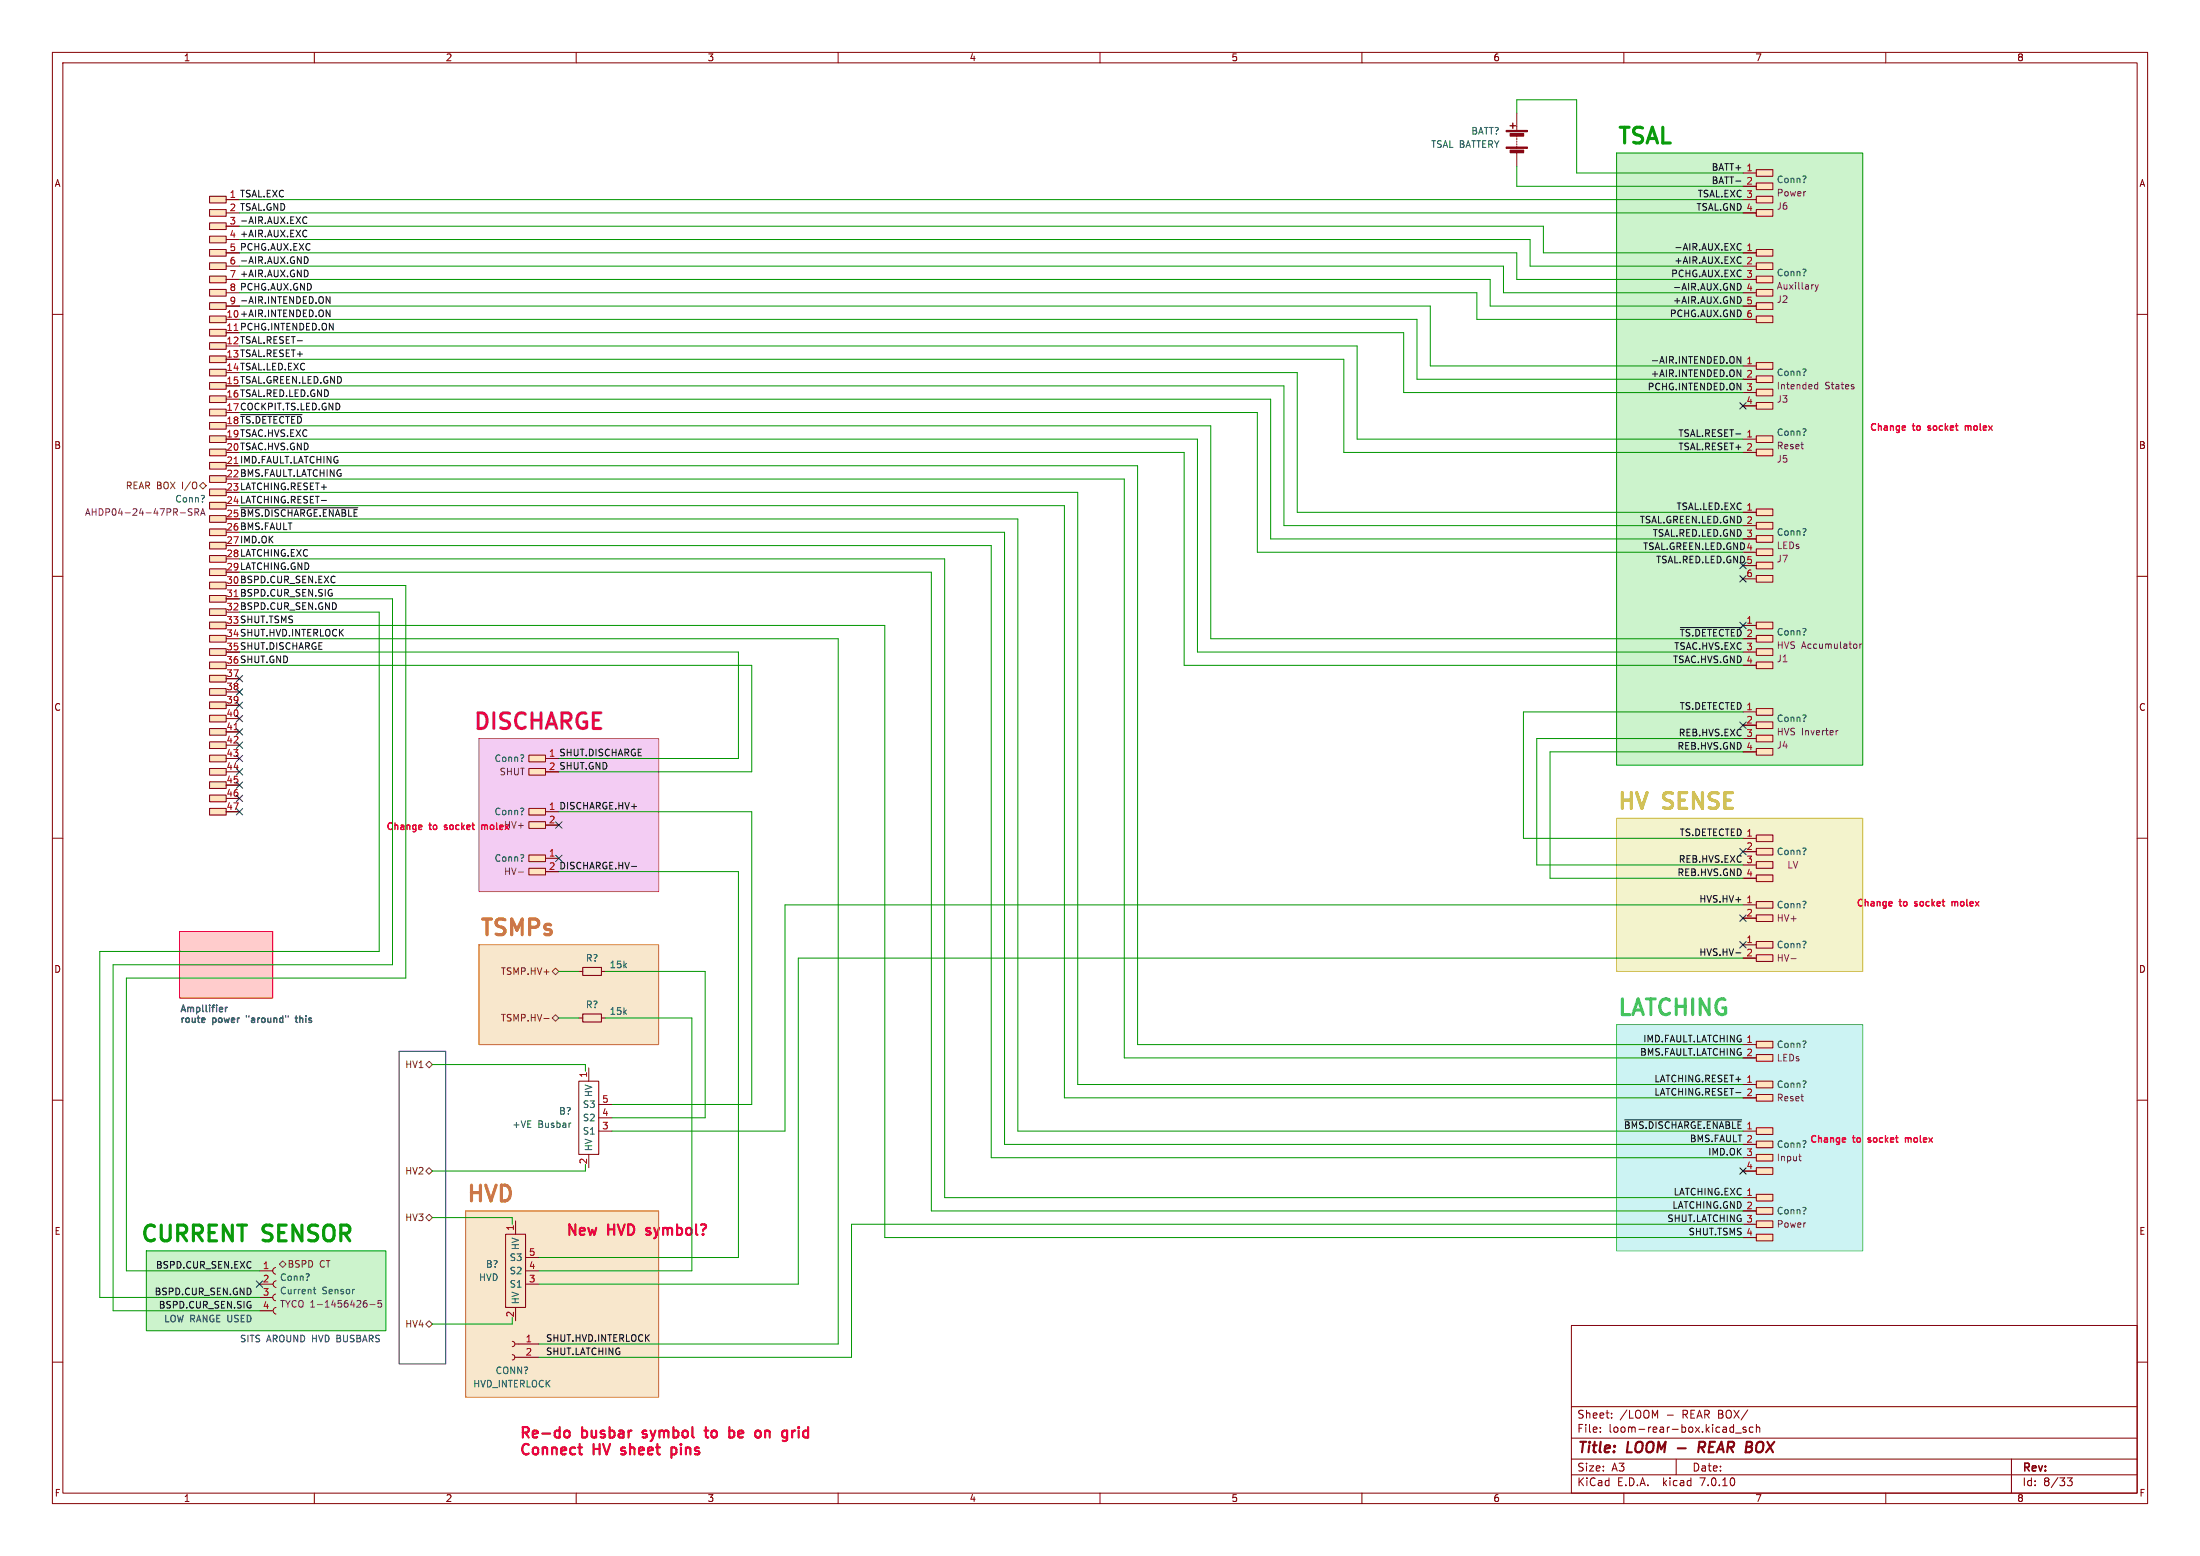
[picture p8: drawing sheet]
<svg xmlns="http://www.w3.org/2000/svg" width="420mm" height="297mm" viewBox="0 0 420 297" stroke-linecap="round" stroke-linejoin="round" font-family="sans-serif">
<g fill="none" stroke="#840000" stroke-width=".19">
<path d="M10 10h400v277h-400zM12 12h396v273h-396zM60 10v2M110 10v2M160 10v2M210 10v2M260 10v2M310 10v2M360 10v2M40 37.5h3.2v1.2h-3.2zM43.2 38.1h2.5M289.6 21.6v3.3"/>
<path d="M289.6 25.9v.3M289.6 26.4v.3M289.6 26.9v.3M289.6 27.4v.3M289.6 27.9v.3M289.6 29.2v2.6M332.7 35.6h2.6M332.7 33h2.6M332.7 38.1h2.6M335.3 32.4h3.2v1.3h-3.2zM335.3 34.9h3.2v1.3h-3.2zM335.3 37.5h3.2v1.2h-3.2z"/>
<path d="M10 60h2M40 57.8h3.2v1.3h-3.2zM40 55.2h3.2v1.3h-3.2zM40 52.7h3.2v1.3h-3.2zM40 50.2h3.2v1.2h-3.2zM40 47.6h3.2v1.3h-3.2zM40 45.1h3.2v1.3h-3.2zM40 42.5h3.2v1.3h-3.2zM40 40h3.2v1.3h-3.2zM43.2 58.4h2.5M43.2 53.3h2.5M43.2 48.3h2.5"/>
<path d="M43.2 50.8h2.5M43.2 55.9h2.5M43.2 43.2h2.5M332.7 40.6h2.6M332.7 58.4h2.6M332.7 53.3h2.6M332.7 48.3h2.6M332.7 50.8h2.6M332.7 55.9h2.6M335.3 40h3.2v1.3h-3.2zM335.3 57.8h3.2v1.3h-3.2zM335.3 55.2h3.2v1.3h-3.2z"/>
<path d="M335.3 52.7h3.2v1.3h-3.2zM335.3 50.2h3.2v1.2h-3.2zM335.3 47.6h3.2v1.3h-3.2zM408 60h2M40 78.1h3.2v1.3h-3.2zM40 75.6h3.2v1.2h-3.2zM40 73h3.2v1.3h-3.2zM40 70.5h3.2v1.3h-3.2zM40 67.9h3.2v1.3h-3.2zM40 65.4h3.2v1.3h-3.2zM40 62.9h3.2v1.2h-3.2zM40 60.3h3.2v1.3h-3.2z"/>
<path d="M332.7 61h2.6M332.7 72.4h2.6M332.7 77.5h2.6M332.7 69.9h2.6M332.7 74.9h2.6M335.3 60.3h3.2v1.3h-3.2zM335.3 69.2h3.2v1.3h-3.2zM335.3 71.8h3.2v1.2h-3.2zM335.3 74.3h3.2v1.3h-3.2zM335.3 76.8h3.2v1.3h-3.2zM40 98.4h3.2v1.3h-3.2zM40 95.9h3.2v1.3h-3.2z"/>
<path d="M40 93.3h3.2v1.3h-3.2zM40 90.8h3.2v1.3h-3.2zM40 88.3h3.2v1.2h-3.2zM40 85.7h3.2v1.3h-3.2zM40 83.2h3.2v1.3h-3.2zM40 80.6h3.2v1.3h-3.2zM332.7 86.4h2.6M332.7 83.8h2.6M332.7 97.8h2.6M335.3 83.2h3.2v1.3h-3.2zM335.3 85.7h3.2v1.3h-3.2zM335.3 99.7h3.2v1.3h-3.2z"/>
<path d="M335.3 97.2h3.2v1.2h-3.2zM10 110h2M40 118.7h3.2v1.3h-3.2zM40 116.2h3.2v1.3h-3.2zM40 113.7h3.2v1.2h-3.2zM40 111.1h3.2v1.3h-3.2zM40 108.6h3.2v1.3h-3.2zM40 106h3.2v1.3h-3.2zM40 103.5h3.2v1.3h-3.2zM40 101h3.2v1.2h-3.2zM332.7 119.4h2.6M332.7 108h2.6"/>
<path d="M332.7 102.9h2.6M332.7 100.3h2.6M332.7 105.4h2.6M332.7 110.5h2.6M335.3 118.7h3.2v1.3h-3.2zM335.3 109.9h3.2v1.2h-3.2zM335.3 107.3h3.2v1.3h-3.2zM335.3 104.8h3.2v1.2h-3.2zM335.3 102.2h3.2v1.3h-3.2zM408 110h2M40 139.1h3.2v1.2h-3.2zM40 136.5h3.2v1.3h-3.2z"/>
<path d="M40 134h3.2v1.3h-3.2zM40 131.4h3.2v1.3h-3.2zM40 128.9h3.2v1.3h-3.2zM40 126.4h3.2v1.2h-3.2zM40 123.8h3.2v1.3h-3.2zM40 121.3h3.2v1.3h-3.2zM43.2 139.7h2.5M43.2 134.6h2.5M43.2 129.5h2.5M43.2 132.1h2.5M43.2 137.2h2.5M332.7 138.4h2.6"/>
<path d="M332.7 135.9h2.6M332.7 127h2.6M332.7 124.5h2.6M335.3 135.3h3.2v1.2h-3.2zM335.3 137.8h3.2v1.3h-3.2zM335.3 121.3h3.2v1.3h-3.2zM335.3 123.8h3.2v1.3h-3.2zM335.3 126.4h3.2v1.2h-3.2zM10 160h2M40 154.3h3.2v1.3h-3.2zM40 151.8h3.2v1.2h-3.2zM40 149.2h3.2v1.3h-3.2z"/>
<path d="M40 146.7h3.2v1.3h-3.2zM40 144.1h3.2v1.3h-3.2zM40 141.6h3.2v1.3h-3.2zM43.2 154.9h2.5M43.2 144.8h2.5M43.2 149.9h2.5M43.2 142.2h2.5M43.2 147.3h2.5M43.2 152.4h2.5M101 154.3h3.1v1.3h-3.1zM101 156.8h3.1v1.3h-3.1zM101 144.1h3.1v1.3h-3.1z"/>
<path d="M101 146.7h3.1v1.3h-3.1zM104.1 157.5h2.6M104.1 154.9h2.6M104.1 144.8h2.6M332.7 143.5h2.6M332.7 141h2.6M335.3 159.4h3.2v1.3h-3.2zM335.3 140.3h3.2v1.3h-3.2zM335.3 142.9h3.2v1.2h-3.2zM408 160h2M101 163.2h3.1v1.3h-3.1zM101 165.7h3.1v1.3h-3.1z"/>
<path d="M104.1 163.8h2.6M332.7 175.3h2.6M332.7 172.7h2.6M332.7 162.6h2.6M332.7 167.6h2.6M332.7 160h2.6M332.7 165.1h2.6M335.3 172.1h3.2v1.3h-3.2zM335.3 174.6h3.2v1.3h-3.2zM335.3 179.7h3.2v1.3h-3.2zM335.3 161.9h3.2v1.3h-3.2zM335.3 164.5h3.2v1.2h-3.2z"/>
<path d="M335.3 167h3.2v1.3h-3.2zM110.5 194.3h.8M110.5 185.4h.8M114.8 194.3h.8M114.8 185.4h.8M332.7 199.4h2.6M332.7 182.9h2.6M332.7 180.3h2.6M335.3 198.8h3.2v1.2h-3.2zM335.3 182.2h3.2v1.3h-3.2zM10 210h2M110.5 206.4h3.8v13.9h-3.8z"/>
<path d="M112.4 203.8v2.6M114.3 215.9h2.5M114.3 213.4h2.5M114.3 210.8h2.5M332.7 215.9h2.6M332.7 218.4h2.6M332.7 201.9h2.6M332.7 209.6h2.6M332.7 207h2.6M335.3 215.3h3.2v1.2h-3.2zM335.3 217.8h3.2v1.3h-3.2zM335.3 201.3h3.2v1.3h-3.2z"/>
<path d="M335.3 206.4h3.2v1.2h-3.2zM335.3 208.9h3.2v1.3h-3.2zM408 210h2M96.5 235.6h3.8v14h-3.8zM98.4 233v2.6M112.4 220.3v2.6M332.7 231.1h2.6M332.7 236.2h2.6M332.7 228.6h2.6M332.7 233.7h2.6M332.7 223.5h2.6M332.7 221h2.6"/>
<path d="M335.3 228h3.2v1.2h-3.2zM335.3 230.5h3.2v1.3h-3.2zM335.3 233h3.2v1.3h-3.2zM335.3 235.6h3.2v1.3h-3.2zM335.3 220.3h3.2v1.3h-3.2zM335.3 222.9h3.2v1.3h-3.2zM10 260h2M49.5 242.6h2.6M49.5 245.1h2.6M49.5 247.6h2.6M49.5 250.2h2.6M52.6 241.9a.64 .64 0 0 0-.5 .7 .64 .64 0 0 0 .5 .6"/>
<path d="M52.6 247a.64 .64 0 0 0-.5 .7 .64 .64 0 0 0 .5 .6M52.7 244.5a.64 .64 0 0 0-.6 .6 .64 .64 0 0 0 .6 .6M52.7 249.6a.64 .64 0 0 0-.6 .6 .64 .64 0 0 0 .6 .6M97.8 258.6l.4 .1 .1 .4-.2 .4-.3 .1M97.8 256l.4 .2 .1 .4-.2 .3-.3 .1M98.3 259.1h4.6M98.3 256.5h4.6M98.4 249.6v2.5M100.3 242.6h2.6M100.3 245.1h2.6M100.3 240h2.6M300 253h108v32h-108z"/>
<path d="M408 260h2M300 278.5h108M300 274.5h108M300 268.5h108M305.5 273.2v.2M305.5 272.5v.1M307.7 270.5v.2M307.7 269.8v.1M320 278.5v3M330.5 272.4l.4 .1M330.9 271.9v1.5M330.9 273.3l-.4 .1"/>
<path d="M331.3 273.5h1.1M333.3 272.5l-.4-.1-.2 .2 .1 .2 .5 .2v.3h-.6M334.7 272.5l-.5-.1-.3 .3 .2 .6h.6M335.3 272.5l.2-.1 .4 .1v.9M335.3 271.9v1.5M384 278.5v6.5M60 285v2M110 285v2M160 285v2M210 285v2M260 285v2M300 281.5h108"/>
<path d="M310 285v2M360 285v2M394.7 282.1h.9l-.5 .6 .4 .1v.6l-.2 .2-.6-.1"/>
</g>
<path d="M324.8 276.3l.5 .9M325.2 275.2h-.8l-.2 2M325.3 276.2l-1 .1" fill="none" stroke="#840000" stroke-width=".4"/>
<g fill="#ccf3cc" stroke="#ccf3cc" stroke-width=".19">
<path d="M308.6 29.2h47v116.9h-47z"/>
<path d="M27.9 238.8h45.8v15.2h-45.8z"/>
</g>
<path d="M308.6 156.2h47v29.2h-47z" fill="#f3f3cc" stroke="#f3f3cc" stroke-width=".19"/>
<path d="M34.3 177.8h17.8v12.7h-17.8z" fill="#fcc" stroke="#fcc" stroke-width=".19"/>
<path d="M308.6 195.6h47v43.2h-47z" fill="#ccf3f3" stroke="#ccf3f3" stroke-width=".19"/>
<g fill="#f8e7cc" stroke="#f8e7cc" stroke-width=".19">
<path d="M91.4 180.3h34.3v19.1h-34.3z"/>
<path d="M88.9 231.1h36.8v35.6h-36.8z"/>
</g>
<path d="M91.4 141h34.3v29.2h-34.3z" fill="#f3ccf3" stroke="#f3ccf3" stroke-width=".19"/>
<path d="M108.9 214.4h.1M59.8 246.1h.5M60 245.7v1.1l.3 .2" fill="none" stroke="#006464" stroke-width=".19"/>
<path d="M111.3 193.5h3.5v1.6h-3.5zM111.3 184.7h3.5v1.5h-3.5z" fill="none" stroke="#840000" stroke-width=".2"/>
<g fill="#ffe5bf" stroke="#ffe5bf" stroke-width=".19">
<path d="M101 154.3h3.1v1.3h-3.1z"/>
<path d="M101 156.8h3.1v1.3h-3.1z"/>
<path d="M101 144.1h3.1v1.3h-3.1z"/>
<path d="M101 146.7h3.1v1.3h-3.1z"/>
<path d="M101 163.2h3.1v1.3h-3.1z"/>
<path d="M101 165.7h3.1v1.3h-3.1z"/>
<path d="M335.3 228h3.2v1.2h-3.2z"/>
<path d="M335.3 230.5h3.2v1.3h-3.2z"/>
<path d="M335.3 233h3.2v1.3h-3.2z"/>
<path d="M335.3 235.6h3.2v1.3h-3.2z"/>
<path d="M335.3 215.3h3.2v1.2h-3.2z"/>
<path d="M335.3 217.8h3.2v1.3h-3.2z"/>
<path d="M335.3 220.3h3.2v1.3h-3.2z"/>
<path d="M335.3 222.9h3.2v1.3h-3.2z"/>
<path d="M335.3 198.8h3.2v1.2h-3.2z"/>
<path d="M335.3 201.3h3.2v1.3h-3.2z"/>
<path d="M335.3 172.1h3.2v1.3h-3.2z"/>
<path d="M335.3 174.6h3.2v1.3h-3.2z"/>
<path d="M335.3 179.7h3.2v1.3h-3.2z"/>
<path d="M335.3 182.2h3.2v1.3h-3.2z"/>
<path d="M335.3 159.4h3.2v1.3h-3.2z"/>
<path d="M335.3 161.9h3.2v1.3h-3.2z"/>
<path d="M335.3 164.5h3.2v1.2h-3.2z"/>
<path d="M335.3 167h3.2v1.3h-3.2z"/>
<path d="M335.3 206.4h3.2v1.2h-3.2z"/>
<path d="M335.3 208.9h3.2v1.3h-3.2z"/>
<path d="M335.3 83.2h3.2v1.3h-3.2z"/>
<path d="M335.3 85.7h3.2v1.3h-3.2z"/>
<path d="M335.3 32.4h3.2v1.3h-3.2z"/>
<path d="M335.3 34.9h3.2v1.3h-3.2z"/>
<path d="M335.3 37.5h3.2v1.2h-3.2z"/>
<path d="M335.3 40h3.2v1.3h-3.2z"/>
<path d="M335.3 60.3h3.2v1.3h-3.2z"/>
<path d="M335.3 57.8h3.2v1.3h-3.2z"/>
<path d="M335.3 55.2h3.2v1.3h-3.2z"/>
<path d="M335.3 52.7h3.2v1.3h-3.2z"/>
<path d="M335.3 50.2h3.2v1.2h-3.2z"/>
<path d="M335.3 47.6h3.2v1.3h-3.2z"/>
<path d="M335.3 135.3h3.2v1.2h-3.2z"/>
<path d="M335.3 137.8h3.2v1.3h-3.2z"/>
<path d="M335.3 140.3h3.2v1.3h-3.2z"/>
<path d="M335.3 142.9h3.2v1.2h-3.2z"/>
<path d="M335.3 118.7h3.2v1.3h-3.2z"/>
<path d="M335.3 121.3h3.2v1.3h-3.2z"/>
<path d="M335.3 123.8h3.2v1.3h-3.2z"/>
<path d="M335.3 126.4h3.2v1.2h-3.2z"/>
<path d="M335.3 69.2h3.2v1.3h-3.2z"/>
<path d="M335.3 71.8h3.2v1.2h-3.2z"/>
<path d="M335.3 74.3h3.2v1.3h-3.2z"/>
<path d="M335.3 76.8h3.2v1.3h-3.2z"/>
<path d="M335.3 109.9h3.2v1.2h-3.2z"/>
<path d="M335.3 107.3h3.2v1.3h-3.2z"/>
<path d="M335.3 104.8h3.2v1.2h-3.2z"/>
<path d="M335.3 102.2h3.2v1.3h-3.2z"/>
<path d="M335.3 99.7h3.2v1.3h-3.2z"/>
<path d="M335.3 97.2h3.2v1.2h-3.2z"/>
<path d="M40 154.3h3.2v1.3h-3.2z"/>
<path d="M40 151.8h3.2v1.2h-3.2z"/>
<path d="M40 149.2h3.2v1.3h-3.2z"/>
<path d="M40 146.7h3.2v1.3h-3.2z"/>
<path d="M40 144.1h3.2v1.3h-3.2z"/>
<path d="M40 141.6h3.2v1.3h-3.2z"/>
<path d="M40 139.1h3.2v1.2h-3.2z"/>
<path d="M40 136.5h3.2v1.3h-3.2z"/>
<path d="M40 134h3.2v1.3h-3.2z"/>
<path d="M40 131.4h3.2v1.3h-3.2z"/>
<path d="M40 128.9h3.2v1.3h-3.2z"/>
<path d="M40 126.4h3.2v1.2h-3.2z"/>
<path d="M40 123.8h3.2v1.3h-3.2z"/>
<path d="M40 121.3h3.2v1.3h-3.2z"/>
<path d="M40 118.7h3.2v1.3h-3.2z"/>
<path d="M40 116.2h3.2v1.3h-3.2z"/>
<path d="M40 113.7h3.2v1.2h-3.2z"/>
<path d="M40 111.1h3.2v1.3h-3.2z"/>
<path d="M40 108.6h3.2v1.3h-3.2z"/>
<path d="M40 106h3.2v1.3h-3.2z"/>
<path d="M40 103.5h3.2v1.3h-3.2z"/>
<path d="M40 101h3.2v1.2h-3.2z"/>
<path d="M40 98.4h3.2v1.3h-3.2z"/>
<path d="M40 95.9h3.2v1.3h-3.2z"/>
<path d="M40 93.3h3.2v1.3h-3.2z"/>
<path d="M40 90.8h3.2v1.3h-3.2z"/>
<path d="M40 88.3h3.2v1.2h-3.2z"/>
<path d="M40 85.7h3.2v1.3h-3.2z"/>
<path d="M40 83.2h3.2v1.3h-3.2z"/>
<path d="M40 80.6h3.2v1.3h-3.2z"/>
<path d="M40 78.1h3.2v1.3h-3.2z"/>
<path d="M40 75.6h3.2v1.2h-3.2z"/>
<path d="M40 73h3.2v1.3h-3.2z"/>
<path d="M40 70.5h3.2v1.3h-3.2z"/>
<path d="M40 67.9h3.2v1.3h-3.2z"/>
<path d="M40 65.4h3.2v1.3h-3.2z"/>
<path d="M40 62.9h3.2v1.2h-3.2z"/>
<path d="M40 60.3h3.2v1.3h-3.2z"/>
<path d="M40 57.8h3.2v1.3h-3.2z"/>
<path d="M40 55.2h3.2v1.3h-3.2z"/>
<path d="M40 52.7h3.2v1.3h-3.2z"/>
<path d="M40 50.2h3.2v1.2h-3.2z"/>
<path d="M40 47.6h3.2v1.3h-3.2z"/>
<path d="M40 45.1h3.2v1.3h-3.2z"/>
<path d="M40 42.5h3.2v1.3h-3.2z"/>
<path d="M40 40h3.2v1.3h-3.2z"/>
<path d="M40 37.5h3.2v1.2h-3.2z"/>
</g>
<g fill="none" stroke="#840084" stroke-width=".19">
<path d="M346.5 54.3l.3 .9M346.8 55.2l-.3 .4M347.1 54.3l-.3 .9M346.5 74.1l.1 .1h.4M347 73v1.2M347 73.5l-.4-.1-.1 .1M353.9 73.9v.3M34.4 97.9h1M36.7 97.2l-.5-.1-.2 .1v.4l.5 .2 .2 .3-.3 .3-.5-.1M37.2 97.8l.6-.1 .1-.2v-.3l-.7-.1v1.3M37.5 97.8l.4 .6M38.3 98.4l.4-1.3 .4 1.3"/>
<path d="M38.4 98h.6M350.9 139.4l-.4 .3M354.3 122.9l.2 .3v.3l-.2 .3M355 122.9v.9M355.4 122.9l-.4 .3M98.9 166.5h1M341.9 183h1M343.4 220.7h.5M343.6 221.4l.3 .2M69.6 248.7h.2l.3 .3-.1 .4-.4 .1M69.7 248.2h.3M70.6 249h1"/>
<path d="M72.8 248.2h-.6l-.1 .6 .2-.1 .4 .1 .2 .2-.1 .4-.2 .1-.5-.1"/>
</g>
<path d="M44.7 139.3h.7" fill="none" stroke="#a90000" stroke-width=".19"/>
<g fill="#840000" stroke="#840000" stroke-width=".19">
<path d="M287.5 28.1h4.1v.2h-4.1z"/>
<path d="M287.5 24.9h4.1v.2h-4.1z"/>
<path d="M288.3 28.7h2.6v.5h-2.6z"/>
<path d="M288.3 25.5h2.6v.5h-2.6z"/>
</g>
<path d="M288.3 24h1M288.8 23.5v1" fill="none" stroke="#840000" stroke-width=".25"/>
<path d="M38.7 92.1l.7 .6-.7 .6-.6-.6zM103.8 194.4h1M105.4 185.4l.6-.6 .7 .6-.7 .7zM105.4 194.3l.6-.6 .7 .6-.7 .6zM81.3 203.2l.6-.6 .6 .6-.6 .6zM81.3 232.4l.6-.6 .6 .6-.6 .6zM81.9 222.9l.6 .6-.6 .7-.6-.7zM53.3 241.3l.7-.6 .6 .6-.6 .6zM81.3 252.7l.6-.6 .6 .6-.6 .7z" fill="none" stroke="#725600" stroke-width=".19"/>
<g fill="none" stroke="#0f0f0f" stroke-width=".19">
<path d="M331.4 34.6h.9M58 41.5h.6M58.1 49a.64 .64 0 0 1 .7 .7 .64 .64 0 0 1-.7 .6M58.3 43.9l.3 .2M58.6 45.1l-.3 .1M58.6 42.5l-.6 .1M58.8 51.9v.6M62.3 56.6l.7 1.3v-1.3M62.3 59.2l.7 1.2v-1.2M331.7 54.1a.64 .64 0 0 1 .7 .6 .64 .64 0 0 1-.7 .7M331.9 46.5l.5 .1M332.2 49l.2 .1"/>
<path d="M332.3 56.9v.7M332.4 50.2l-.2 .1M332.4 47.6l-.5 .1M45.9 79.1h11.8M56.8 65h.9M331.6 68.1l.7 1.2v-1.2M331.6 70.6l.7 1.3v-1.3M45.9 96.9h22.4M61.4 95.5h.9M331.4 82.8h.9M320.8 119.8h11.7M120.6 165.4h.9"/>
<path d="M331.4 181.9h.9M310.1 213.8h22.4M331.4 208.6h.9"/>
</g>
<g fill="none" stroke="#f00" stroke-width=".25">
<path d="M368 82.1h.2M368.1 81.3v.3M375.2 81.3v.8M375.2 81.4l.3-.1 .2 .2M375.7 81.5v.6M375.8 81.3l-.1 .2M84.8 158.3h.2M84.9 157.5v.3M92 157.5v.8M92 157.6l.3-.1 .2 .2M92.5 157.7v.6M92.6 157.5l-.1 .2"/>
<path d="M365.5 172.9h.1M365.6 172.2v.3M372.6 172.1v.8M372.6 172.2l.4-.1 .2 .2M373.2 172.3v.6M373.2 172.2v.1M356.6 218h.1M356.7 217.2v.3M363.8 217.2v.8M363.8 217.3l.3-.1 .2 .2M364.3 217.4v.6M364.4 217.2l-.1 .2"/>
</g>
<path d="M43 192.3v.8M43.4 192.3l-.4 .2M47 193.9v.2M56.3 194.3h.5M56.5 193.9v1.1l.3 .2" fill="none" stroke="#0000c2" stroke-width=".25"/>
<g fill="none" stroke="#f00" stroke-width=".4">
<path d="M123.4 235.6l.1 .1M123.5 234.5v.4M107.8 273.3a.54 .54 0 0 1 .5-.2 .54 .54 0 0 1 .5 .3v.6a.54 .54 0 0 1-.5 .4 .54 .54 0 0 1-.5-.2M110.4 276.3h.7M110.9 277.6h.2M118.6 277.5l.2 .1M118.7 276.4v.5M122.7 274.3l.1 .1M122.8 273.2v.4M128.2 276.4l.6-.1 .3 .4M128.2 276.3v2M129.1 277.2l-.3 .4-.6-.1"/>
<path d="M134.5 273.1h.7M134.8 272.4v1.7v.2l.4 .1M139.8 273.1l.4 .3v.6l-.4 .4M146.1 273.1v1.3M146.7 273.1l-.6 .2M151.6 273.1h.2M152.5 272.4v.2M152.5 273.1v1.3"/>
</g>
<path d="M308.6 29.2h47v116.9h-47zM27.9 238.8h45.8v15.2h-45.8z" fill="none" stroke="#00c200" stroke-width=".19"/>
<path d="M308.6 156.2h47v29.2h-47z" fill="none" stroke="#c2c200" stroke-width=".19"/>
<path d="M34.3 177.8h17.8v12.7h-17.8z" fill="none" stroke="#f00" stroke-width=".19"/>
<path d="M76.2 200.7h8.9v59.6h-8.9z" fill="none" stroke="#0000c2" stroke-width=".19"/>
<path d="M308.6 195.6h47v43.2h-47z" fill="none" stroke="#00c2c2" stroke-width=".19"/>
<path d="M91.4 180.3h34.3v19.1h-34.3zM88.9 231.1h36.8v35.6h-36.8z" fill="none" stroke="#dd8500" stroke-width=".19"/>
<path d="M91.4 141h34.3v29.2h-34.3z" fill="none" stroke="#c200c2" stroke-width=".19"/>
<g fill="none" stroke="#009600" stroke-width=".19">
<path d="M45.7 38.1h287M289.6 21.6v-2.5h11.4v13.9h31.7M289.6 31.8v3.8h43.1M45.7 48.3h243.9v5h43.1M45.7 43.2h248.9v5.1h38.1M45.7 55.9h236.2v5.1h50.8M45.7 50.8h241.3v5.1h45.7M45.7 45.7h246.4v5.1h40.6M45.7 58.4h227.3v11.5h59.7M45.7 53.3h238.8v5.1h48.2M45.7 40.6h287M45.7 61h224.8v11.4h62.2"/>
<path d="M45.7 71.1h201.9v26.7h85.1M45.7 68.6h210.8v17.8h76.2M45.7 73.7h199.4v26.6h87.6M45.7 63.5h222.3v11.4h64.7M45.7 66h213.4v17.8h73.6M45.7 76.2h196.9v26.7h90.1M45.7 78.7h194.3v26.7h92.7M45.7 96.5h157.5v113.1h129.5M45.7 99.1h148.6v116.8h138.4M45.7 94h160v113h127M45.7 91.4h168.9v110.5h118.1M45.7 88.9h171.5v110.5h115.5"/>
<path d="M45.7 81.3h185.4v40.6h101.6M45.7 83.8h182.9v40.7h104.1M45.7 86.4h180.4v40.6h106.6M45.7 104.1h143.5v116.9h143.5M45.7 106.7h134.6v121.9h152.4M45.7 101.6h146.1v116.8h140.9M45.7 119.4h123.2v116.8h163.8M45.7 109.2h132.1v121.9h154.9M45.7 114.3h29.2v69.9h-53.3v66h27.9M45.7 111.8h31.8v74.9h-53.4v55.9h25.4M45.7 116.8h26.7v64.8h-53.4v66h30.5M45.7 124.5h95.3v20.3h-34.3"/>
<path d="M45.7 127h97.8v20.3h-36.8M45.7 121.9h114.3v134.6h-57.1M332.7 135.9h-41.9v24.1h41.9M106.7 154.9h36.8v55.9h-26.7M332.7 143.5h-36.8v24.1h36.8M332.7 141h-39.3v24.1h39.3M106.7 166.4h34.3v73.6h-38.1M332.7 172.7h-182.8v43.2h-33.1M106.7 185.4h3.8M106.7 194.3h3.8M115.6 194.3h16.5v48.3h-29.2M115.6 185.4h19v28h-17.8"/>
<path d="M332.7 182.9h-180.3v62.2h-49.5M82.5 203.2h29.3v1.3M82.5 232.4h15.3v1.3M111.8 222.2v1.3h-29.3M332.7 233.7h-170.1v25.4h-59.7M97.8 251.5v1.2h-15.3"/>
</g>
<g fill="none" stroke="#000084" stroke-width=".19">
<path d="M332.1 76.9l1.2 1.2M333.3 76.9l-1.2 1.2M332.1 118.8l1.2 1.2M332.1 109.9l1.2 1.2M332.1 107.3l1.2 1.3M333.3 118.8l-1.2 1.2M333.3 109.9l-1.2 1.2M333.3 107.3l-1.2 1.3M45.1 134l1.2 1.2M45.1 128.9l1.2 1.2M45.1 136.6l1.2 1.2M45.1 131.5l1.2 1.2"/>
<path d="M45.1 139.1l1.2 1.2M46.3 134l-1.2 1.2M46.3 128.9l-1.2 1.2M46.3 136.6l-1.2 1.2M46.3 131.5l-1.2 1.2M46.3 139.1l-1.2 1.2M332.1 137.8l1.2 1.2M333.3 137.8l-1.2 1.2M45.1 146.7l1.2 1.2M45.1 144.2l1.2 1.2M45.1 149.3l1.2 1.2M45.1 154.3l1.2 1.2"/>
<path d="M45.1 151.8l1.2 1.2M45.1 141.6l1.2 1.2M46.3 146.7l-1.2 1.2M46.3 144.2l-1.2 1.2M46.3 149.3l-1.2 1.2M46.3 154.3l-1.2 1.2M46.3 151.8l-1.2 1.2M46.3 141.6l-1.2 1.2M106.1 156.9l1.2 1.2M107.3 156.9l-1.2 1.2M106.1 163.2l1.2 1.2M107.3 163.2l-1.2 1.2"/>
<path d="M332.1 179.7l1.2 1.2M332.1 162l1.2 1.2M332.1 174.7l1.2 1.2M333.3 179.7l-1.2 1.2M333.3 162l-1.2 1.2M333.3 174.7l-1.2 1.2M332.1 222.9l1.2 1.2M333.3 222.9l-1.2 1.2M48.9 244.5l1.2 1.2M50.1 244.5l-1.2 1.2"/>
</g>
<g font-size="4.2" fill="#00c200">
<text x="308.6" y="27.7">TSAL</text>
<text x="26.7" y="237.2">CURRENT</text>
<text x="50.4" y="237.2">SENSOR</text>
</g>
<text font-size="4.2" fill="#c200c2" x="90.2" y="139.5">DISCHARGE</text>
<g font-size="4.2" fill="#c2c200">
<text x="308.6" y="154.7">HV</text>
<text x="317.8" y="154.7">SENSE</text>
</g>
<g font-size="4.2" fill="#dd8500">
<text x="91.4" y="178.8">TSMPs</text>
<text x="88.9" y="229.6">HVD</text>
</g>
<text font-size="4.2" fill="#00c2c2" x="308.6" y="194.1">LATCHING</text>
<g font-size="2.8" fill="#f00">
<text x="107.9" y="236">New</text>
<text x="116.2" y="236">HVD</text>
<text x="124.3" y="236">symbol?</text>
<text x="99.1" y="274.7">Re-do</text>
<text x="111.2" y="274.7">busbar</text>
<text x="123.6" y="274.7">symbol</text>
<text x="136.4" y="274.7">to</text>
<text x="141.7" y="274.7">be</text>
<text x="147.5" y="274.7">on</text>
<text x="153.5" y="274.7">grid</text>
<text x="99.1" y="277.9">Connect</text>
<text x="113.4" y="277.9">HV</text>
<text x="119.5" y="277.9">sheet</text>
<text x="129.8" y="277.9">pins</text>
</g>
<g font-size="2.8" fill="#840000">
<text x="301" y="277.9">Title:</text>
<text x="310.6" y="277.9">LOOM -</text>
<text x="325.9" y="277.9">REAR BOX</text>
</g>
<g font-size="2.1" fill="#840000">
<text x="301" y="273.7">File:</text>
<text x="301" y="271">Sheet:</text>
<text x="307.1" y="273.7">loom-rear-box.kicad_sch</text>
<text x="309.2" y="271">/LOOM</text>
<text x="318.2" y="271">-</text>
<text x="321.3" y="271">REAR BOX/</text>
<text x="301" y="281.1">Size:</text>
<text x="307.6" y="281.1">A3</text>
<text x="323" y="281.1">Date:</text>
<text x="386" y="281.3">Rev:</text>
<text x="301" y="283.9">KiCad</text>
<text x="308.7" y="283.9">E.D.A.</text>
<text x="317.6" y="283.9">kicad</text>
<text x="324.8" y="283.9">7.0.10</text>
<text x="386" y="283.9">Id:</text>
<text x="390.1" y="283.9">8/33</text>
</g>
<g font-size="1.8" fill="#840000">
<text x="35" y="11.9">1</text>
<text x="85" y="11.9">2</text>
<text x="135" y="11.9">3</text>
<text x="185" y="11.9">4</text>
<text x="235" y="11.9">5</text>
<text x="285" y="11.9">6</text>
<text x="335" y="11.9">7</text>
<text x="385" y="11.9">8</text>
<text x="10.3" y="35.9">A</text>
<text x="408.3" y="35.9">A</text>
<text x="10.3" y="85.9">B</text>
<text x="408.2" y="85.9">B</text>
<text x="10.3" y="135.9">C</text>
<text x="408.2" y="135.9">C</text>
<text x="10.3" y="185.9">D</text>
<text x="408.2" y="185.9">D</text>
<text x="10.3" y="235.9">E</text>
<text x="408.3" y="235.9">E</text>
<text x="10.3" y="285.9">F</text>
<text x="35" y="286.9">1</text>
<text x="85" y="286.9">2</text>
<text x="135" y="286.9">3</text>
<text x="185" y="286.9">4</text>
<text x="235" y="286.9">5</text>
<text x="285" y="286.9">6</text>
<text x="335" y="286.9">7</text>
<text x="385" y="286.9">8</text>
<text x="408.3" y="285.9">F</text>
</g>
<g font-size="1.8" fill="#006464">
<text x="273.1" y="28.4">TSAL BATTERY</text>
<text x="280.8" y="25.9">BATT?</text>
<text x="339.1" y="35.2">Conn?</text>
<text x="339.1" y="52.9">Conn?</text>
<text x="339.1" y="72">Conn?</text>
<text x="339.1" y="83.4">Conn?</text>
<text x="33.4" y="96.1">Conn?</text>
<text x="339.1" y="102.5">Conn?</text>
<text x="339.1" y="121.5">Conn?</text>
<text x="339.1" y="138">Conn?</text>
<text x="94.3" y="145.6">Conn?</text>
<text x="94.3" y="155.8">Conn?</text>
<text x="94.3" y="164.7">Conn?</text>
<text x="339.1" y="163.4">Conn?</text>
<text x="339.1" y="173.6">Conn?</text>
<text x="111.7" y="183.7">R?</text>
<text x="116.3" y="185">15k</text>
<text x="339.1" y="181.2">Conn?</text>
<text x="111.7" y="192.6">R?</text>
<text x="116.3" y="193.9">15k</text>
<text x="339.1" y="200.3">Conn?</text>
<text x="113.3" y="209.5" transform="rotate(-90 113.3 209.5)">HV</text>
<text x="339.1" y="207.9">Conn?</text>
<text x="97.7" y="215.5">+VE</text>
<text x="102.7" y="215.5">Busbar</text>
<text x="106.6" y="213">B?</text>
<text x="111.2" y="214.2">S2</text>
<text x="111.2" y="211.7">S3</text>
<text x="111.2" y="216.8">S1</text>
<text x="113.3" y="219.8" transform="rotate(-90 113.3 219.8)">HV</text>
<text x="339.1" y="219.3">Conn?</text>
<text x="339.1" y="232">Conn?</text>
<text x="99.3" y="238.7" transform="rotate(-90 99.3 238.7)">HV</text>
<text x="53.3" y="244.7">Conn?</text>
<text x="91.3" y="244.7">HVD</text>
<text x="92.7" y="242.2">B?</text>
<text x="97.2" y="246">S1</text>
<text x="97.2" y="243.4">S2</text>
<text x="97.2" y="240.9">S3</text>
<text x="53.3" y="247.2">Current</text>
<text x="61.5" y="247.2">Sensor</text>
<text x="99.3" y="249" transform="rotate(-90 99.3 249)">HV</text>
<text x="94.5" y="262.5">CONN?</text>
<text x="90.2" y="265">HVD_INTERLOCK</text>
</g>
<g font-size="1.8" fill="#0f0f0f">
<text x="326.7" y="32.7">BATT+ 1</text>
<text x="326.7" y="35.2">BATT-</text>
<text x="43.7" y="37.8">1 TSAL.EXC</text>
<text x="43.7" y="40.4">2 TSAL.GND</text>
<text x="323.8" y="40.3">TSAL.GND 4</text>
<text x="324" y="37.7">TSAL.EXC 3</text>
<text x="43.7" y="42.9">3 -AIR.AUX.EXC</text>
<text x="43.7" y="45.5">4 +AIR.AUX.EXC</text>
<text x="319.5" y="47.9">-AIR.AUX.EXC</text>
<text x="43.7" y="48">5 PCHG.AUX.EXC</text>
<text x="43.7" y="50.5">6 -AIR.AUX.GND</text>
<text x="43.7" y="53.1">7 +AIR.AUX.GND</text>
<text x="318.9" y="53">PCHG.AUX.EXC 3</text>
<text x="319.5" y="50.5">+AIR.AUX.EXC</text>
<text x="43.7" y="55.6">8 PCHG.AUX.GND</text>
<text x="43.7" y="58.2">9 -AIR.INTENDED.ON</text>
<text x="319.3" y="58.1">+AIR.AUX.GND</text>
<text x="319.3" y="55.5">-AIR.AUX.GND</text>
<text x="43.1" y="60.7">10 +AIR.INTENDED.ON</text>
<text x="43.1" y="63.2">11 PCHG.INTENDED.ON</text>
<text x="43.1" y="65.8">12 TSAL.RESET-</text>
<text x="318.7" y="60.6">PCHG.AUX.GND 6</text>
<text x="43.1" y="68.3">13 TSAL.RESET+</text>
<text x="43.1" y="70.9">14 TSAL.LED.EXC</text>
<text x="315.1" y="69.5">-AIR.INTENDED.ON</text>
<text x="43.1" y="73.4">15 TSAL.GREEN.LED.GND</text>
<text x="43.1" y="75.9">16 TSAL.RED.LED.GND</text>
<text x="314.5" y="74.6">PCHG.INTENDED.ON 3</text>
<text x="315.1" y="72">+AIR.INTENDED.ON</text>
<text x="43.1" y="78.5">17 COCKPIT.TS.LED.GND</text>
<text x="43.1" y="81">18 ~{TS.DETECTED}</text>
<text x="43.1" y="83.6">19 TSAC.HVS.EXC</text>
<text x="320.3" y="83.5">TSAL.RESET-</text>
<text x="43.1" y="86.1">20 TSAC.HVS.GND</text>
<text x="43.1" y="88.6">21 IMD.FAULT.LATCHING</text>
<text x="320.3" y="86">TSAL.RESET+ 2</text>
<text x="43.1" y="91.2">22 BMS.FAULT.LATCHING</text>
<text x="43.1" y="93.7">23 LATCHING.RESET+</text>
<text x="43.1" y="96.3">24 LATCHING.RESET-</text>
<text x="43.1" y="98.8">25 ~{BMS.DISCHARGE.ENABLE}</text>
<text x="43.1" y="101.3">26 BMS.FAULT</text>
<text x="312.9" y="100">TSAL.GREEN.LED.GND 2</text>
<text x="320" y="97.4">TSAL.LED.EXC 1</text>
<text x="43.1" y="103.9">27 IMD.OK</text>
<text x="43.1" y="106.4">28 LATCHING.EXC</text>
<text x="313.6" y="105.1">TSAL.GREEN.LED.GND4</text>
<text x="315.4" y="102.5">TSAL.RED.LED.GND 3</text>
<text x="316.1" y="107.6">TSAL.RED.LED.GND5</text>
<text x="43.1" y="109">29 LATCHING.GND</text>
<text x="43.1" y="111.5">30 BSPD.CUR_SEN.EXC</text>
<text x="43.1" y="114">31 BSPD.CUR_SEN.SIG</text>
<text x="43.1" y="116.6">32 BSPD.CUR_SEN.GND</text>
<text x="43.1" y="119.1">33 SHUT.TSMS</text>
<text x="43.1" y="121.7">34 SHUT.HVD.INTERLOCK</text>
<text x="43.1" y="124.2">35 SHUT.DISCHARGE</text>
<text x="319.5" y="124.1">TSAC.HVS.EXC 3</text>
<text x="320.6" y="121.6">~{TS.DETECTED}</text>
<text x="43.1" y="126.7">36 SHUT.GND</text>
<text x="319.3" y="126.7">TSAC.HVS.GND 4</text>
<text x="320.6" y="135.5">TS.DETECTED 1</text>
<text x="320.1" y="143.2">REB.HVS.GND 4</text>
<text x="320.4" y="140.6">REB.HVS.EXC 3</text>
<text x="104.7" y="144.5">1 SHUT.DISCHARGE</text>
<text x="104.7" y="147.1">2 SHUT.GND</text>
<text x="104.7" y="154.7">1 DISCHARGE.HV+</text>
<text x="320.6" y="159.7">TS.DETECTED 1</text>
<text x="104.7" y="166.1">2 DISCHARGE.HV-</text>
<text x="320.1" y="167.3">REB.HVS.GND 4</text>
<text x="320.4" y="164.8">REB.HVS.EXC 3</text>
<text x="324.3" y="172.4">HVS.HV+</text>
<text x="324.3" y="182.5">HVS.HV-</text>
<text x="313" y="201.6">BMS.FAULT.LATCHING 2</text>
<text x="313.6" y="199">IMD.FAULT.LATCHING 1</text>
<text x="315.7" y="209.2">LATCHING.RESET-</text>
<text x="315.7" y="206.7">LATCHING.RESET+ 1</text>
<text x="309.9" y="215.6">~{BMS.DISCHARGE.ENABLE}</text>
<text x="322.5" y="218.1">BMS.FAULT 2</text>
<text x="326" y="220.6">IMD.OK 3</text>
<text x="318.2" y="233.3">SHUT.LATCHING 3</text>
<text x="319.2" y="230.8">LATCHING.GND 2</text>
<text x="319.4" y="228.3">LATCHING.EXC 1</text>
<text x="322.3" y="235.9">SHUT.TSMS 4</text>
<text x="29.7" y="242.2">BSPD.CUR_SEN.EXC</text>
<text x="29.4" y="247.3">BSPD.CUR_SEN.GND</text>
<text x="30.2" y="249.8">BSPD.CUR_SEN.SIG</text>
<text x="104.1" y="256.2">SHUT.HVD.INTERLOCK</text>
<text x="104.1" y="258.7">SHUT.LATCHING</text>
</g>
<g font-size="1.8" fill="#a90000">
<text x="333.3" y="35.3">2</text>
<text x="333.3" y="48">1</text>
<text x="333.3" y="50.5">2</text>
<text x="333.3" y="55.6">4</text>
<text x="333.3" y="58.2">5</text>
<text x="333.3" y="69.6">1</text>
<text x="333.3" y="72.1">2</text>
<text x="333.3" y="77.2">4</text>
<text x="333.3" y="83.6">1</text>
<text x="333.3" y="110.2">6</text>
<text x="333.3" y="119.1">1</text>
<text x="333.3" y="121.7">2</text>
<text x="43.1" y="129.3">37</text>
<text x="43.1" y="131.8">38</text>
<text x="43.1" y="134.4">39</text>
<text x="43.1" y="136.9">40</text>
<text x="43.1" y="139.4">41</text>
<text x="43.1" y="142">42</text>
<text x="333.3" y="138.2">2</text>
<text x="43.1" y="144.5">43</text>
<text x="43.1" y="147.1">44</text>
<text x="43.1" y="149.6">45</text>
<text x="43.1" y="152.1">46</text>
<text x="43.1" y="154.7">47</text>
<text x="104.7" y="157.2">2</text>
<text x="104.7" y="163.6">1</text>
<text x="333.3" y="162.3">2</text>
<text x="333.3" y="172.5">1</text>
<text x="333.3" y="175">2</text>
<text x="333.3" y="180.1">1</text>
<text x="333.3" y="182.6">2</text>
<text x="112.1" y="205.8" transform="rotate(-90 112.1 205.8)">1</text>
<text x="333.3" y="209.3">2</text>
<text x="114.9" y="215.6">3</text>
<text x="114.9" y="213.1">4</text>
<text x="114.9" y="210.6">5</text>
<text x="333.3" y="215.6">1</text>
<text x="112.1" y="222.3" transform="rotate(-90 112.1 222.3)">2</text>
<text x="333.3" y="223.3">4</text>
<text x="98.2" y="235" transform="rotate(-90 98.2 235)">1</text>
<text x="100.9" y="239.8">5</text>
<text x="50.1" y="242.3">1</text>
<text x="50.1" y="244.9">2</text>
<text x="100.9" y="244.9">3</text>
<text x="100.9" y="242.3">4</text>
<text x="50.1" y="247.4">3</text>
<text x="50.1" y="249.9">4</text>
<text x="98.2" y="251.5" transform="rotate(-90 98.2 251.5)">2</text>
<text x="100.3" y="256.3">1</text>
<text x="100.3" y="258.8">2</text>
</g>
<g font-size="1.8" fill="#840084">
<text x="339.1" y="37.7">Power</text>
<text x="339.1" y="40.2">J6</text>
<text x="339.1" y="55.5">Auxillary</text>
<text x="339.1" y="58">J2</text>
<text x="339.1" y="74.5">Intended</text>
<text x="339.1" y="77.1">J3</text>
<text x="348.4" y="74.5">States</text>
<text x="339.1" y="86">Reset</text>
<text x="339.1" y="88.5">J5</text>
<text x="16.1" y="98.7">AHDP04-24-47PR-SRA</text>
<text x="339.1" y="105">LEDs</text>
<text x="339.1" y="107.5">J7</text>
<text x="339.1" y="124.1">HVS Accumulator</text>
<text x="339.1" y="126.6">J1</text>
<text x="339.1" y="140.6">HVS Inverter</text>
<text x="339.1" y="143.1">J4</text>
<text x="95.3" y="148.2">SHUT</text>
<text x="96.1" y="167.2">HV-</text>
<text x="341.1" y="166">LV</text>
<text x="339.1" y="176.1">HV+</text>
<text x="339.1" y="183.7">HV-</text>
<text x="339.1" y="202.8">LEDs</text>
<text x="339.1" y="210.4">Reset</text>
<text x="339.1" y="221.8">Input</text>
<text x="339.1" y="234.5">Power</text>
<text x="53.3" y="249.8">TYCO 1-1456426-5</text>
</g>
<g font-size="1.8" fill="#f00">
<text x="356.9" y="82.3">Change</text>
<text x="365.3" y="82.3">to</text>
<text x="368.7" y="82.3">socket</text>
<text x="376.2" y="82.3">molex</text>
<text x="73.7" y="158.5">Change</text>
<text x="82.1" y="158.5">to</text>
<text x="85.4" y="158.5">socket</text>
<text x="93" y="158.5">molex</text>
<text x="96.1" y="158.3">HV+</text>
<text x="354.3" y="173.1">Change</text>
<text x="362.8" y="173.1">to</text>
<text x="366.1" y="173.1">socket</text>
<text x="373.7" y="173.1">molex</text>
<text x="345.4" y="218.2">Change</text>
<text x="353.9" y="218.2">to</text>
<text x="357.2" y="218.2">socket</text>
<text x="364.8" y="218.2">molex</text>
</g>
<g font-size="1.8" fill="#725600">
<text x="23.9" y="93.6">REAR BOX</text>
<text x="34.8" y="93.6">I/O</text>
<text x="95.5" y="186.3">TSMP.HV+</text>
<text x="95.5" y="195.2">TSMP.HV-</text>
<text x="77.3" y="204.1">HV1</text>
<text x="77.3" y="224.4">HV2</text>
<text x="77.3" y="233.3">HV3</text>
<text x="54.8" y="242.2">BSPD</text>
<text x="61" y="242.2">CT</text>
<text x="77.3" y="253.6">HV4</text>
</g>
<g font-size="1.8" fill="#0000c2">
<text x="34.3" y="193.3">Ampllifier</text>
<text x="34.3" y="195.3">route</text>
<text x="40.7" y="195.3">power</text>
<text x="47.6" y="195.3">&quot;around&quot;</text>
<text x="57.6" y="195.3">this</text>
<text x="31.2" y="252.5">LOW RANGE USED</text>
<text x="45.7" y="256.3">SITS AROUND HVD BUSBARS</text>
</g>
</svg>
